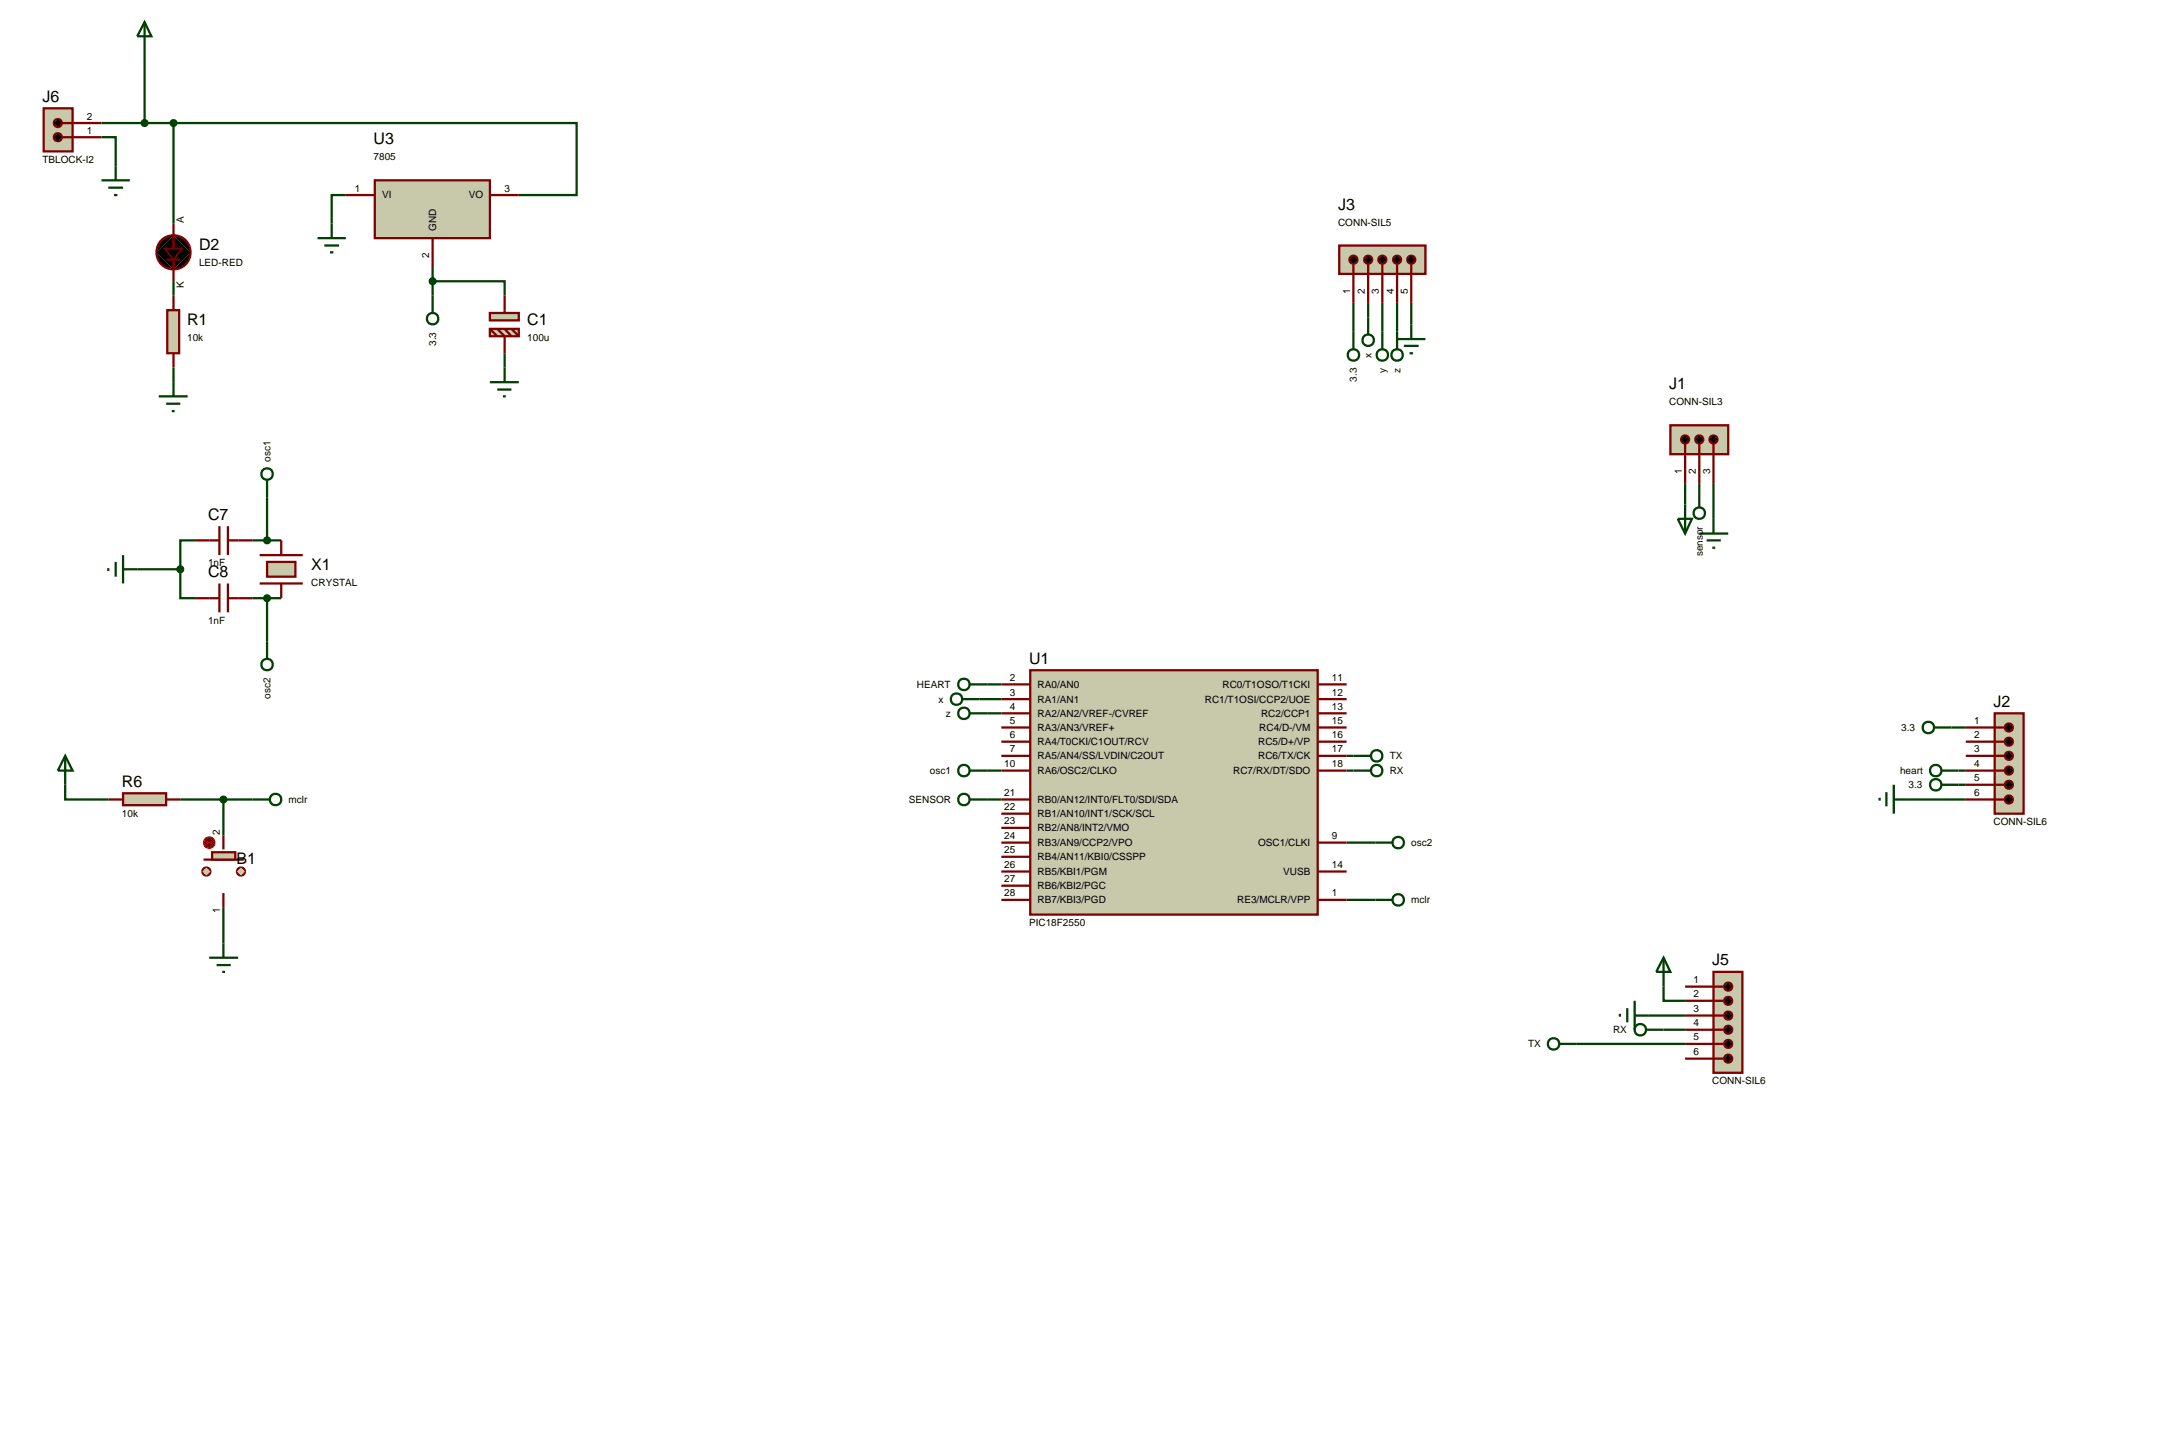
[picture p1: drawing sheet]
<svg xmlns="http://www.w3.org/2000/svg" width="384mm" height="257mm" viewBox="0 0 384 257" stroke-linecap="round" stroke-linejoin="round" font-family="sans-serif">
<g fill="none" stroke="#004000" stroke-width=".4">
<path d="M25.5 9v12.7M17.9 24.2h2.5v5.1M17.9 21.7h12.7M30.6 21.7h71.1v12.7h-10.2M30.6 21.7v17.7M61 34.4h-2.5v5M30.6 49.6v2.5M76.3 49.6h12.7v2.5M76.3 47.1v5M238.7 53.4v5.1M241.3 53.4v2.6M243.8 53.4v5.1"/>
<path d="M246.4 53.4v5.1M248.9 53.4v3.8M30.6 64.8v2.6M89 62.3v2.5M34.4 95.3h-2.6v5.1M44.5 95.3h5.1M47.1 87.7v7.6M297.2 85.2v3.8M299.7 85.2v1.2M302.2 85.2v6.3M24.2 100.4h7.6M31.8 100.4v5.1h2.6"/>
<path d="M44.5 105.5h5.1M47.1 105.5v7.6M11.5 138.4v2.6h7.6M172.8 123.3h3.8M174.1 135.9h2.5M174.1 125.8h2.5M174.1 120.7h2.5M237.5 135.9h1.2M237.5 133.3h1.2M344.2 128.3h2.5M345.4 135.9h1.3M345.4 138.4h1.3"/>
<path d="M31.8 141h12.7M39.4 141v6.3M39.4 160v6.4M174.1 141h2.5M237.5 148.6h5.1M237.5 158.7h5.1M336.5 141h10.2M290.8 179.1h6.4M293.4 174v2.5h3.8M278.1 184.1h19.1M293.4 181.6h3.8"/>
</g>
<path d="M181.7 118.2h50.7v43.1h-50.7z" fill="#c8c8aa" stroke="#800000" stroke-width=".4"/>
<g fill="none" stroke="#800000" stroke-width=".4">
<path d="M176.6 120.7h5.1M176.6 123.3h5.1M176.6 125.8h5.1M176.6 128.3h5.1M176.6 130.8h5.1M176.6 133.3h5.1M176.6 135.9h5.1M232.4 120.7h5.1M232.4 123.3h5.1M232.4 125.8h5.1M232.4 128.3h5.1M232.4 130.8h5.1"/>
<path d="M232.4 133.3h5.1M232.4 135.9h5.1M176.6 148.6h5.1M176.6 141h5.1M176.6 143.5h5.1M176.6 146h5.1M176.6 151.1h5.1M176.6 153.7h5.1M176.6 156.2h5.1M176.6 158.7h5.1M232.4 148.6h5.1M232.4 153.7h5.1"/>
<path d="M232.4 158.7h5.1"/>
</g>
<path d="M25.5 3.9l1.2 2.5h-2.5zM25.5 3.9v5.1" fill="none" stroke="#004000" stroke-width=".4"/>
<path d="M7.7 19.1h5.1v7.6h-5.1z" fill="#c8c8aa" stroke="#800000" stroke-width=".4"/>
<path d="M11 24.2h6.9M11 21.7h6.9M30.6 39.4v4.4M30.6 45.8v3.8" fill="none" stroke="#800000" stroke-width=".4"/>
<g fill="#000" stroke="#800000" stroke-width=".4">
<path d="M9.7 23.7l.5-.2-.7 .7zM10.2 23.5a.68 .68 0 0 1 .7 .7zM10.2 24.9l.7-.7a.68 .68 0 0 1-.7 .7zM9.5 24.2l.7 .7a.68 .68 0 0 1-.7-.7z"/>
<path d="M9.7 21.2l.5-.2-.7 .7zM10.2 21a.68 .68 0 0 1 .7 .7zM10.2 22.4l.7-.7a.68 .68 0 0 1-.7 .7zM9.5 21.7l.7 .7a.68 .68 0 0 1-.7-.7z"/>
<path d="M28.2 42.6a2.97 2.97 0 0 1 2.4-1.1l-3 3 .1-.7zM30.6 41.5a2.95 2.95 0 0 1 3 3zM33.6 44.5a2.95 2.95 0 0 1-3 3zM27.6 44.5l3 3a2.95 2.95 0 0 1-3-3z"/>
</g>
<path d="M10.2 23.5l.7 .7-.7 .7-.7-.7zM10.2 21l.7 .7-.7 .7-.7-.7zM27.6 44.5l3-3 3 3-3 3z" fill="#000"/>
<path d="M17.9 31.8h5M19.1 33.1h2.6M20.1 34.4h.6M20.4 29.3v2.5" fill="none" stroke="#004000" stroke-width=".4"/>
<path d="M29.3 45.8h2.5" fill="none" stroke="#800000" stroke-width=".3"/>
<path d="M29 43.8h3.1l-1.5 2z" fill="#000" stroke="#800000" stroke-width=".3"/>
<path d="M29.5 54.7h2.1v7.6h-2.1z" fill="#c8c8aa" stroke="#800000" stroke-width=".4"/>
<path d="M30.6 52.1v2.6M30.6 62.3v2.5" fill="none" stroke="#800000" stroke-width=".4"/>
<path d="M28 69.9h5.1M29.3 71.2h2.5M30.3 72.5h.5M30.6 67.4v2.5" fill="none" stroke="#004000" stroke-width=".4"/>
<path d="M66.1 31.8h20.3v10.2h-20.3z" fill="#c8c8aa" stroke="#800000" stroke-width=".4"/>
<path d="M61 34.4h5.1M86.4 34.4h5.1M76.3 42v5.1M45.8 97.9h7.6M45.8 102.9h7.6" fill="none" stroke="#800000" stroke-width=".4"/>
<g fill="none" stroke="#004000" stroke-width=".4">
<path d="M58.5 39.4v2.6M56 42h5M57.2 43.3h2.6M58.2 44.5h.6M76.3 52.1v3.1"/>
<circle cx="76.3" cy="56.2" r="1.01"/>
</g>
<path d="M47.1 99.1h5v2.6h-5z" fill="#c8c8aa" stroke="#800000" stroke-width=".4"/>
<path d="M34.4 95.3h4.3M38.7 92.8v5.1M40.2 92.8v5.1M40.2 95.3h4.3M49.6 95.3v2.6M34.4 105.5h4.3M38.7 102.9v5.1M40.2 102.9v5.1M40.2 105.5h4.3M49.6 102.9v2.6" fill="none" stroke="#800000" stroke-width=".4"/>
<path d="M20.4 99.1v2.6M21.7 97.9v5M19.1 100.2v.5M21.7 100.4h2.5" fill="none" stroke="#004000" stroke-width=".4"/>
<path d="M31.4 100.1l.4-.2-.5 .5zM31.8 99.9l.4 .2 .1 .3zM32.3 100.4l-.1 .3-.4 .2zM31.3 100.4l.5 .5-.4-.2z" fill="#004000" stroke="#004000" stroke-width=".4"/>
<path d="M31.3 100.4l.5-.5 .5 .5-.5 .5z" fill="#004000"/>
<g fill="none" stroke="#004000" stroke-width=".4">
<path d="M44.5 141h3.1"/>
<circle cx="48.6" cy="141" r="1.01"/>
</g>
<path d="M21.7 139.9h7.6v2.1h-7.6z" fill="#c8c8aa" stroke="#800000" stroke-width=".4"/>
<path d="M19.1 141h2.6M29.3 141h2.5" fill="none" stroke="#800000" stroke-width=".4"/>
<path d="M11.5 133.3l1.3 2.6h-2.6zM11.5 133.3v5.1" fill="none" stroke="#004000" stroke-width=".4"/>
<g fill="#c8c8aa" stroke="#800000" stroke-width=".4">
<path d="M42 153.2l.5-.2-.7 .7zM42.5 153a.68 .68 0 0 1 .7 .7zM42.5 154.4l.7-.7a.68 .68 0 0 1-.7 .7zM41.8 153.7l.7 .7a.68 .68 0 0 1-.7-.7z"/>
<path d="M35.9 153.2l.5-.2-.7 .7zM36.4 153a.68 .68 0 0 1 .7 .7zM37.1 153.7a.68 .68 0 0 1-.7 .7zM35.7 153.7l.7 .7a.68 .68 0 0 1-.7-.7z"/>
</g>
<g fill="#c8c8aa">
<path d="M42.5 153l.7 .7-.7 .7-.7-.7z"/>
<path d="M36.4 153l.7 .7-.7 .7-.7-.7z"/>
</g>
<path d="M35.9 151.6h7.1" fill="none" stroke="#800000" stroke-width=".4"/>
<path d="M37.4 150.3h4.1v1.3h-4.1z" fill="#c8c8aa" stroke="#800000" stroke-width=".4"/>
<path d="M39.4 147.3v2.5M39.4 157.5v2.5" fill="none" stroke="#800000" stroke-width=".4"/>
<path d="M36.2 147.9l.7-.3-1 1zM36.9 147.6a.94 .94 0 0 1 1 1zM36.9 149.6l1-1a.94 .94 0 0 1-1 1zM35.9 148.6l1 1a.94 .94 0 0 1-1-1z" fill="#400000" stroke="#f00" stroke-width=".2"/>
<path d="M36.9 147.6l1 1-1 1-1-1z" fill="#400000"/>
<path d="M36.4 148.6h1M36.4 148.6l.3 .2M36.7 148.3l-.3 .3M37.2 148.3l.2 .3M37.4 148.6l-.2 .2" fill="none" stroke="#f00" stroke-width=".2"/>
<path d="M39 140.7l.4-.2-.5 .5zM39.4 140.5l.4 .2 .1 .3zM39.4 141.5l.5-.5-.1 .3zM38.9 141l.5 .5-.4-.2z" fill="#004000" stroke="#004000" stroke-width=".4"/>
<path d="M38.9 141l.5-.5 .5 .5-.5 .5z" fill="#004000"/>
<path d="M36.9 168.9h5.1M38.2 170.2h2.5M39.2 171.4h.5M39.4 166.4v2.5" fill="none" stroke="#004000" stroke-width=".4"/>
<path d="M236.2 43.3h15.2v5h-15.2z" fill="#c8c8aa" stroke="#800000" stroke-width=".4"/>
<path d="M238.7 46.6v6.8M241.3 46.6v6.8M243.8 46.6v6.8M246.4 46.6v6.8M248.9 46.6v6.8" fill="none" stroke="#800000" stroke-width=".4"/>
<g fill="#000" stroke="#800000" stroke-width=".4">
<path d="M238.2 45.3l.5-.2-.7 .7zM238.7 45.1a.68 .68 0 0 1 .7 .7zM239.4 45.8a.68 .68 0 0 1-.7 .7zM238 45.8l.7 .7a.68 .68 0 0 1-.7-.7z"/>
<path d="M240.8 45.3l.5-.2-.7 .7zM241.3 45.1a.68 .68 0 0 1 .7 .7zM242 45.8a.68 .68 0 0 1-.7 .7zM240.6 45.8l.7 .7a.68 .68 0 0 1-.7-.7z"/>
<path d="M243.3 45.3l.5-.2-.7 .7zM243.8 45.1a.68 .68 0 0 1 .7 .7zM244.5 45.8a.68 .68 0 0 1-.7 .7zM243.1 45.8l.7 .7a.68 .68 0 0 1-.7-.7z"/>
<path d="M245.9 45.3l.5-.2-.7 .7zM246.4 45.1a.68 .68 0 0 1 .7 .7zM247.1 45.8a.68 .68 0 0 1-.7 .7zM245.7 45.8l.7 .7a.68 .68 0 0 1-.7-.7z"/>
<path d="M248.4 45.3l.5-.2-.7 .7zM248.9 45.1a.68 .68 0 0 1 .7 .7zM248.9 46.5l.7-.7a.68 .68 0 0 1-.7 .7zM248.2 45.8l.7 .7a.68 .68 0 0 1-.7-.7z"/>
</g>
<path d="M238.7 45.1l.7 .7-.7 .7-.7-.7zM241.3 45.1l.7 .7-.7 .7-.7-.7zM243.1 45.8l.7-.7 .7 .7-.7 .7zM245.7 45.8l.7-.7 .7 .7-.7 .7zM248.9 45.1l.7 .7-.7 .7-.7-.7z" fill="#000"/>
<g fill="none" stroke="#004000" stroke-width=".4">
<path d="M238.7 58.5v3M241.3 56v3M243.8 58.5v3M246.4 58.5v3M246.4 59.8h5M248.9 57.2v2.6M247.6 61h2.6M248.6 62.3h.6"/>
<circle cx="238.7" cy="62.6" r="1.01"/>
<circle cx="241.3" cy="60" r="1.01"/>
<circle cx="243.8" cy="62.6" r="1.01"/>
<circle cx="246.4" cy="62.6" r="1.01"/>
</g>
<path d="M302.2 171.4h5.1v17.8h-5.1z" fill="#c8c8aa" stroke="#800000" stroke-width=".4"/>
<path d="M297.2 174h6.8M297.2 176.5h6.8M297.2 179.1h6.8M297.2 181.6h6.8M297.2 184.1h6.8M297.2 186.7h6.8" fill="none" stroke="#800000" stroke-width=".4"/>
<g fill="#000" stroke="#800000" stroke-width=".4">
<path d="M304.3 173.5l.5-.2-.7 .7zM304.8 173.3a.68 .68 0 0 1 .7 .7zM305.5 174a.68 .68 0 0 1-.7 .7zM304.1 174l.7 .7a.68 .68 0 0 1-.7-.7z"/>
<path d="M304.3 176l.5-.2-.7 .7zM304.8 175.8a.68 .68 0 0 1 .7 .7zM304.8 177.2l.7-.7a.68 .68 0 0 1-.7 .7zM304.1 176.5l.7 .7a.68 .68 0 0 1-.7-.7z"/>
<path d="M304.3 178.6l.5-.2-.7 .7zM304.8 178.4a.68 .68 0 0 1 .7 .7zM304.8 179.8l.7-.7a.68 .68 0 0 1-.7 .7zM304.1 179.1l.7 .7a.68 .68 0 0 1-.7-.7z"/>
<path d="M304.3 181.1l.5-.2-.7 .7zM304.8 180.9a.68 .68 0 0 1 .7 .7zM304.8 182.3l.7-.7a.68 .68 0 0 1-.7 .7zM304.1 181.6l.7 .7a.68 .68 0 0 1-.7-.7z"/>
<path d="M304.3 183.6l.5-.2-.7 .7zM304.8 183.4a.68 .68 0 0 1 .7 .7zM304.8 184.8l.7-.7a.68 .68 0 0 1-.7 .7zM304.1 184.1l.7 .7a.68 .68 0 0 1-.7-.7z"/>
<path d="M304.3 186.2l.5-.2-.7 .7zM304.8 186a.68 .68 0 0 1 .7 .7zM305.5 186.7a.68 .68 0 0 1-.7 .7zM304.1 186.7l.7 .7a.68 .68 0 0 1-.7-.7z"/>
</g>
<path d="M304.1 174l.7-.7 .7 .7-.7 .7zM304.1 176.5l.7-.7 .7 .7-.7 .7zM304.1 179.1l.7-.7 .7 .7-.7 .7zM304.8 180.9l.7 .7-.7 .7-.7-.7zM304.1 184.1l.7-.7 .7 .7-.7 .7zM304.1 186.7l.7-.7 .7 .7-.7 .7z" fill="#000"/>
<g fill="none" stroke="#004000" stroke-width=".4">
<path d="M47.1 84.7v3M171 135.9h3.1M285.7 178.8v.5M287 177.8v2.5M288.3 179.1h2.5M288.3 176.5v5.1M293.4 168.9l1.2 2.5h-2.5zM293.4 168.9v5.1M275.1 184.1h3M288.3 181.6a1 1 0 0 1 1-1 1 1 0 0 1 1 1M288.3 181.6a1 1 0 0 0 1 1 1 1 0 0 0 1-1M290.3 181.6h3.1"/>
<circle cx="47.1" cy="83.6" r="1.01"/>
<circle cx="170" cy="135.9" r="1.01"/>
<circle cx="274" cy="184.1" r="1.01"/>
</g>
<path d="M46.7 95l.4-.2-.5 .5zM47.1 94.8l.4 .2 .1 .3zM47.1 95.8l.5-.5-.1 .3zM46.6 95.3l.5 .5-.3-.1z" fill="#004000" stroke="#004000" stroke-width=".4"/>
<path d="M47.1 94.8l.5 .5-.5 .5-.5-.5z" fill="#004000"/>
<g fill="none" stroke="#004000" stroke-width=".4">
<path d="M47.1 113.1v3.1M242.6 148.6h3"/>
<circle cx="47.1" cy="117.2" r="1.01"/>
<circle cx="246.6" cy="148.6" r="1.01"/>
</g>
<path d="M46.7 105.2l.4-.2-.5 .5zM47.1 105l.4 .2 .1 .3zM47.1 106l.5-.5-.1 .3zM46.6 105.5l.5 .5-.3-.1z" fill="#004000" stroke="#004000" stroke-width=".4"/>
<path d="M46.6 105.5l.5-.5 .5 .5-.5 .5z" fill="#004000"/>
<g fill="none" stroke="#004000" stroke-width=".4">
<path d="M169.8 123.3h3M171 125.8h3.1M171 141h3.1M242.6 158.7h3"/>
<circle cx="168.7" cy="123.3" r="1.01"/>
<circle cx="170" cy="125.8" r="1.01"/>
<circle cx="170" cy="141" r="1.01"/>
<circle cx="246.6" cy="158.7" r="1.01"/>
</g>
<g fill="#c8c8aa" stroke="#800000" stroke-width=".4">
<path d="M86.4 55.2h5.1v1.3h-5.1z"/>
<path d="M86.4 58h5.1v1.3h-5.1z"/>
</g>
<path d="M86.4 58l1.3 1.3M87.7 58l1.3 1.3v3M89 52.1v3.1M89 58l1.2 1.3M90.2 58l1.3 1.3" fill="none" stroke="#800000" stroke-width=".4"/>
<path d="M76 49.2l.3-.1-.5 .5zM76.3 49.1l.3 .1 .2 .4zM76.3 50.1l.5-.5-.2 .4zM75.8 49.6l.5 .5-.4-.2z" fill="#004000" stroke="#004000" stroke-width=".4"/>
<path d="M76.3 49.1l.5 .5-.5 .5-.5-.5z" fill="#004000"/>
<g fill="none" stroke="#004000" stroke-width=".4">
<path d="M86.4 67.4h5.1M87.7 68.7h2.5M88.7 69.9h.5M89 64.8v2.6M238.7 135.9h3.1M238.7 133.3h3.1"/>
<circle cx="242.8" cy="135.9" r="1.01"/>
<circle cx="242.8" cy="133.3" r="1.01"/>
</g>
<path d="M25.2 21.3l.3-.1-.5 .5zM25.5 21.2l.3 .1 .2 .4zM25.5 22.2l.5-.5-.2 .4zM25 21.7l.5 .5-.3-.1z" fill="#004000" stroke="#004000" stroke-width=".4"/>
<path d="M25.5 21.2l.5 .5-.5 .5-.5-.5z" fill="#004000"/>
<path d="M30.3 21.3l.3-.1-.5 .5zM30.6 21.2l.3 .1 .2 .4zM30.6 22.2l.5-.5-.2 .4zM30.1 21.7l.5 .5-.3-.1z" fill="#004000" stroke="#004000" stroke-width=".4"/>
<path d="M30.6 21.2l.5 .5-.5 .5-.5-.5z" fill="#004000"/>
<path d="M294.6 75h10.2v5.1h-10.2z" fill="#c8c8aa" stroke="#800000" stroke-width=".4"/>
<path d="M297.2 78.3v6.9M299.7 78.3v6.9M302.2 78.3v6.9" fill="none" stroke="#800000" stroke-width=".4"/>
<g fill="#000" stroke="#800000" stroke-width=".4">
<path d="M296.7 77l.5-.2-.7 .7zM297.2 76.8a.68 .68 0 0 1 .7 .7zM297.2 78.2l.7-.7a.68 .68 0 0 1-.7 .7zM296.5 77.5l.7 .7a.68 .68 0 0 1-.7-.7z"/>
<path d="M299.2 77l.5-.2-.7 .7zM299.7 76.8a.68 .68 0 0 1 .7 .7zM299.7 78.2l.7-.7a.68 .68 0 0 1-.7 .7zM299 77.5l.7 .7a.68 .68 0 0 1-.7-.7z"/>
<path d="M301.7 77l.5-.2-.7 .7zM302.2 76.8a.68 .68 0 0 1 .7 .7zM302.9 77.5a.68 .68 0 0 1-.7 .7zM301.5 77.5l.7 .7a.68 .68 0 0 1-.7-.7z"/>
</g>
<path d="M296.5 77.5l.7-.7 .7 .7-.7 .7zM299 77.5l.7-.7 .7 .7-.7 .7zM301.5 77.5l.7-.7 .7 .7-.7 .7z" fill="#000"/>
<g fill="none" stroke="#004000" stroke-width=".4">
<path d="M295.9 91.5h2.5l-1.2 2.6zM297.2 89v5.1M299.7 94.1h5.1M299.7 86.4v3.1M301 95.3h2.5M302 96.6h.5M302.2 91.5v2.6"/>
<circle cx="299.7" cy="90.5" r="1.01"/>
</g>
<path d="M351.8 125.8h5.1v17.7h-5.1z" fill="#c8c8aa" stroke="#800000" stroke-width=".4"/>
<path d="M346.7 128.3h6.8M346.7 130.8h6.8M346.7 133.3h6.8M346.7 135.9h6.8M346.7 138.4h6.8M346.7 141h6.8" fill="none" stroke="#800000" stroke-width=".4"/>
<g fill="#000" stroke="#800000" stroke-width=".4">
<path d="M353.8 127.8l.5-.2-.7 .7zM354.3 127.6a.68 .68 0 0 1 .7 .7zM355 128.3a.68 .68 0 0 1-.7 .7zM353.6 128.3l.7 .7a.68 .68 0 0 1-.7-.7z"/>
<path d="M353.8 130.3l.5-.2-.7 .7zM354.3 130.1a.68 .68 0 0 1 .7 .7zM354.3 131.5l.7-.7a.68 .68 0 0 1-.7 .7zM353.6 130.8l.7 .7a.68 .68 0 0 1-.7-.7z"/>
<path d="M353.8 132.8l.5-.2-.7 .7zM354.3 132.6a.68 .68 0 0 1 .7 .7zM354.3 134l.7-.7a.68 .68 0 0 1-.7 .7zM353.6 133.3l.7 .7a.68 .68 0 0 1-.7-.7z"/>
<path d="M353.8 135.4l.5-.2-.7 .7zM354.3 135.2a.68 .68 0 0 1 .7 .7zM355 135.9a.68 .68 0 0 1-.7 .7zM353.6 135.9l.7 .7a.68 .68 0 0 1-.7-.7z"/>
<path d="M353.8 137.9l.5-.2-.7 .7zM354.3 137.7a.68 .68 0 0 1 .7 .7zM354.3 139.1l.7-.7a.68 .68 0 0 1-.7 .7zM353.6 138.4l.7 .7a.68 .68 0 0 1-.7-.7z"/>
<path d="M353.8 140.5l.5-.2-.7 .7zM354.3 140.3a.68 .68 0 0 1 .7 .7zM355 141a.68 .68 0 0 1-.7 .7zM353.6 141l.7 .7a.68 .68 0 0 1-.7-.7z"/>
</g>
<path d="M353.6 128.3l.7-.7 .7 .7-.7 .7zM354.3 130.1l.7 .7-.7 .7-.7-.7zM353.6 133.3l.7-.7 .7 .7-.7 .7zM353.6 135.9l.7-.7 .7 .7-.7 .7zM353.6 138.4l.7-.7 .7 .7-.7 .7zM353.6 141l.7-.7 .7 .7-.7 .7z" fill="#000"/>
<g fill="none" stroke="#004000" stroke-width=".4">
<path d="M171 120.7h3.1M332.7 139.7v2.5M334 138.4v5.1M341.1 128.3h3.1M342.4 138.4h3M342.4 135.9h3M331.5 140.7v.5M334 141h2.5"/>
<circle cx="170" cy="120.7" r="1.01"/>
<circle cx="340.1" cy="128.3" r="1.01"/>
<circle cx="341.4" cy="138.4" r="1.01"/>
<circle cx="341.4" cy="135.9" r="1.01"/>
</g>
<g font-size="2.8">
<text x="7.5" y="18">J6</text>
<text x="65.9" y="25.5">U3</text>
<text x="236" y="37">J3</text>
<text x="35.1" y="44.1">D2</text>
<text x="33" y="57.3">R1</text>
<text x="93" y="57.3">C1</text>
<text x="294.4" y="68.7">J1</text>
<text x="36.7" y="91.7">C7</text>
<text x="36.7" y="101.8">C8</text>
<text x="54.9" y="100.5">X1</text>
<text x="181.5" y="117.1">U1</text>
<text x="351.6" y="124.7">J2</text>
<text x="21.5" y="138.8">R6</text>
<text x="41.7" y="152.4">B1</text>
<text x="302" y="170.3">J5</text>
</g>
<g font-size="1.8">
<text x="15.3" y="23.6">1</text>
<text x="15.3" y="21.1">2</text>
<text x="7.5" y="28.8">TBLOCK-I2</text>
<text x="65.9" y="28.3">7805</text>
<text x="62.6" y="33.8">1</text>
<text x="67.4" y="35">VI</text>
<text x="82.7" y="35">VO</text>
<text x="89" y="33.8">3</text>
<text x="32.4" y="39.4" transform="rotate(-90 32.4 39.4)">A</text>
<text x="76.9" y="40.7" transform="rotate(-90 76.9 40.7)">GND</text>
<text x="236" y="39.8">CONN-SIL5</text>
<text x="35.1" y="46.9">LED-RED</text>
<text x="75.7" y="45.5" transform="rotate(-90 75.7 45.5)">2</text>
<text x="32.4" y="50.8" transform="rotate(-90 32.4 50.8)">K</text>
<text x="238.1" y="51.9" transform="rotate(-90 238.1 51.9)">1</text>
<text x="240.7" y="51.9" transform="rotate(-90 240.7 51.9)">2</text>
<text x="243.2" y="51.9" transform="rotate(-90 243.2 51.9)">3</text>
<text x="245.8" y="51.9" transform="rotate(-90 245.8 51.9)">4</text>
<text x="248.3" y="51.9" transform="rotate(-90 248.3 51.9)">5</text>
<text x="33" y="60.1">10k</text>
<text x="76.9" y="61" transform="rotate(-90 76.9 61)">3.3</text>
<text x="93" y="60.1">100u</text>
<text x="241.9" y="63.2" transform="rotate(-90 241.9 63.2)">x</text>
<text x="244.4" y="65.7" transform="rotate(-90 244.4 65.7)">y</text>
<text x="247" y="65.7" transform="rotate(-90 247 65.7)">z</text>
<text x="239.3" y="67.3" transform="rotate(-90 239.3 67.3)">3.3</text>
<text x="294.4" y="71.5">CONN-SIL3</text>
<text x="47.7" y="81.4" transform="rotate(-90 47.7 81.4)">osc1</text>
<text x="296.6" y="83.6" transform="rotate(-90 296.6 83.6)">1</text>
<text x="299.1" y="83.6" transform="rotate(-90 299.1 83.6)">2</text>
<text x="301.6" y="83.6" transform="rotate(-90 301.6 83.6)">3</text>
<text x="36.7" y="99.9">1nF</text>
<text x="300.3" y="98.1" transform="rotate(-90 300.3 98.1)">sensor</text>
<text x="54.9" y="103.3">CRYSTAL</text>
<text x="36.7" y="110">1nF</text>
<text x="47.7" y="123.2" transform="rotate(-90 47.7 123.2)">osc2</text>
<text x="161.7" y="121.3">HEART</text>
<text x="165.5" y="123.9">x</text>
<text x="178.1" y="120.1">2</text>
<text x="178.1" y="122.7">3</text>
<text x="178.1" y="125.2">4</text>
<text x="183" y="121.3">RA0/AN0</text>
<text x="183" y="123.9">RA1/AN1</text>
<text x="212.5" y="123.9">RC1/T1OSI/CCP2/UOE</text>
<text x="215.6" y="121.3">RC0/T1OSO/T1CKI</text>
<text x="234.9" y="120.1">11</text>
<text x="234.9" y="122.7">12</text>
<text x="234.9" y="125.2">13</text>
<text x="166.8" y="126.4">z</text>
<text x="178.1" y="127.7">5</text>
<text x="178.1" y="130.2">6</text>
<text x="183" y="126.4">RA2/AN2/VREF-/CVREF</text>
<text x="183" y="128.9">RA3/AN3/VREF+</text>
<text x="183" y="131.4">RA4/T0CKI/C1OUT/RCV</text>
<text x="221.9" y="131.4">RC5/D+/VP</text>
<text x="222.1" y="128.9">RC4/D-/VM</text>
<text x="222.4" y="126.4">RC2/CCP1</text>
<text x="234.9" y="127.7">15</text>
<text x="234.9" y="130.2">16</text>
<text x="335.3" y="128.9">3.3</text>
<text x="348.2" y="127.7">1</text>
<text x="348.2" y="130.2">2</text>
<text x="164" y="136.5">osc1</text>
<text x="177.1" y="135.3">10</text>
<text x="178.1" y="132.7">7</text>
<text x="183" y="133.9">RA5/AN4/SS/LVDIN/C2OUT</text>
<text x="183" y="136.5">RA6/OSC2/CLKO</text>
<text x="217.5" y="136.5">RC7/RX/DT/SDO</text>
<text x="221.9" y="133.9">RC6/TX/CK</text>
<text x="234.9" y="132.7">17</text>
<text x="234.9" y="135.3">18</text>
<text x="245.1" y="136.5">RX</text>
<text x="245.1" y="133.9">TX</text>
<text x="335.1" y="136.5">heart</text>
<text x="348.2" y="132.7">3</text>
<text x="348.2" y="135.3">4</text>
<text x="348.2" y="137.8">5</text>
<text x="21.5" y="144">10k</text>
<text x="50.9" y="141.6">mclr</text>
<text x="160.3" y="141.6">SENSOR</text>
<text x="177.1" y="140.4">21</text>
<text x="177.1" y="142.9">22</text>
<text x="183" y="141.6">RB0/AN12/INT0/FLT0/SDI/SDA</text>
<text x="336.6" y="139">3.3</text>
<text x="348.2" y="140.4">6</text>
<text x="38.8" y="147.3" transform="rotate(-90 38.8 147.3)">2</text>
<text x="177.1" y="145.4">23</text>
<text x="177.1" y="148">24</text>
<text x="183" y="144.1">RB1/AN10/INT1/SCK/SCL</text>
<text x="183" y="146.6">RB2/AN8/INT2/VMO</text>
<text x="183" y="149.2">RB3/AN9/CCP2/VPO</text>
<text x="221.9" y="149.2">OSC1/CLKI</text>
<text x="234.9" y="148">9</text>
<text x="248.9" y="149.2">osc2</text>
<text x="351.6" y="145.5">CONN-SIL6</text>
<text x="177.1" y="150.5">25</text>
<text x="177.1" y="153.1">26</text>
<text x="177.1" y="155.6">27</text>
<text x="183" y="151.7">RB4/AN11/KBI0/CSSPP</text>
<text x="183" y="154.3">RB5/KBI1/PGM</text>
<text x="226.3" y="154.3">VUSB</text>
<text x="234.9" y="153.1">14</text>
<text x="38.8" y="161" transform="rotate(-90 38.8 161)">1</text>
<text x="177.1" y="158.1">28</text>
<text x="183" y="156.8">RB6/KBI2/PGC</text>
<text x="183" y="159.3">RB7/KBI3/PGD</text>
<text x="218.2" y="159.3">RE3/MCLR/VPP</text>
<text x="234.9" y="158.1">1</text>
<text x="248.9" y="159.3">mclr</text>
<text x="181.5" y="163.3">PIC18F2550</text>
<text x="298.7" y="173.4">1</text>
<text x="298.7" y="175.9">2</text>
<text x="298.7" y="178.5">3</text>
<text x="269.5" y="184.7">TX</text>
<text x="284.5" y="182.2">RX</text>
<text x="298.7" y="181">4</text>
<text x="298.7" y="183.5">5</text>
<text x="298.7" y="186.1">6</text>
<text x="302" y="191.2">CONN-SIL6</text>
</g>
</svg>
